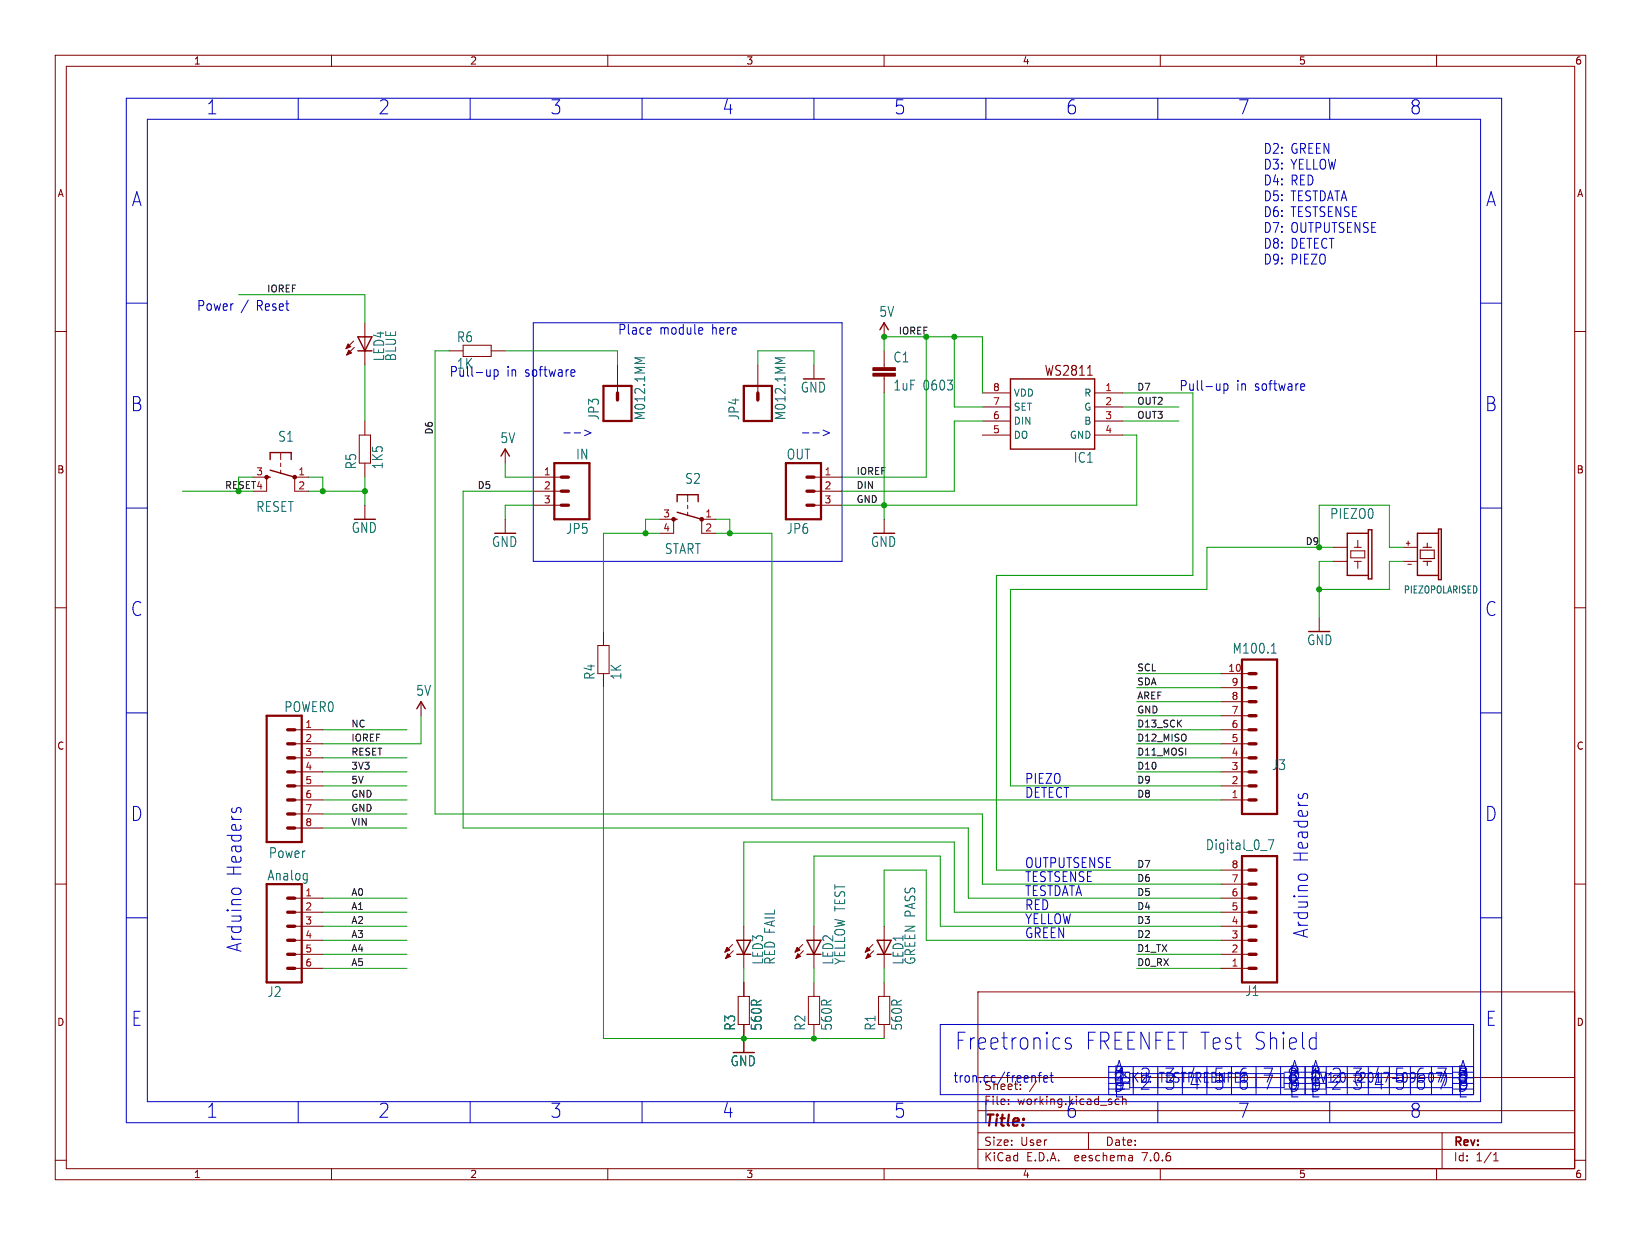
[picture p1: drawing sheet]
<svg xmlns="http://www.w3.org/2000/svg" width="297mm" height="224mm" viewBox="0 0 297 224" stroke-linecap="round" stroke-linejoin="round" font-family="sans-serif">
<g fill="none" stroke="#840000" stroke-width=".18">
<path d="M10 10h277v203.5h-277zM12 12h273v199.5h-273zM60 10v2M110 10v2M160 10v2M210 10v2M260 10v2M10 60h2M66 58.4v7.6M160 58.4v2.6M285 60h2M64 61.7l-1.4 1.4"/>
<path d="M64.1 62.9l-1.4 1.4M65 78.7h2.1v5.1h-2.1zM66 76.2v2.5M81.3 63.5h2.5M83.8 62.5h5.1v2h-5.1zM88.9 63.5h2.5M111.8 66v5.1M137.2 66v5.1M147.3 66v2.6M160 63.5v3M160 68.1v3M177.8 71.1h5.1"/>
<path d="M177.8 73.7h5.1M177.8 76.2h5.1M177.8 78.7h5.1M198.1 71.1h5.1M198.1 73.7h5.1M198.1 76.2h5.1M198.1 78.7h5.1M45.7 86.4h2.6v2.5h-2.6M50.8 81.9v1.3M50.8 83.8v.7M50.8 85.1v.6M55.9 86.4h-2.6v2.5h2.6"/>
<path d="M66 83.8v2.6M66 91.4v2.6M91.4 81.3v2.5M91.4 94v2.5M96.5 86.4h5.1M96.5 88.9h5.1M96.5 91.4h5.1M119.4 94h2.5v2.5h-2.5M124.5 89.5v1.3M124.5 91.4v.7M124.5 92.7v.6M129.5 94h-2.5v2.5h2.5"/>
<path d="M147.3 86.4h5.1M147.3 88.9h5.1M147.3 91.4h5.1M160 94v2.5M241.3 99.1h2.5M244.5 99.7h2.5v1.3h-2.5zM245.1 99.1h1.3M245.7 97.8v1.3M254 99.1h2.5M10 110h2M108.2 116.8h2v5.1h-2zM109.2 114.3v2.5"/>
<path d="M238.8 111.8v2.5M241.3 101.6h2.5M245.1 101.6h1.3M245.7 101.6v1.3M254 101.6h2.5M254.8 102.1h.6M285 110h2M53.3 132.1h5.1M53.3 134.6h5.1M53.3 137.2h5.1M53.3 139.7h5.1M76.2 127v2.5"/>
<path d="M109.2 121.9v2.6M221 132.1h5.1M221 134.6h5.1M221 137.2h5.1M221 139.7h5.1M221 121.9h5.1M221 129.5h5.1M221 127h5.1M221 124.5h5.1M10 160h2M53.3 142.2h5.1M53.3 144.8h5.1"/>
<path d="M53.3 147.3h5.1M53.3 149.9h5.1M221 142.2h5.1M221 144.8h5.1M221 157.5h5.1M285 160h2M53.3 162.6h5.1M53.3 165.1h5.1M53.3 167.6h5.1M53.3 170.2h5.1M53.3 172.7h5.1M53.3 175.3h5.1"/>
<path d="M132.6 170.9l-1.4 1.4M132.7 172.1l-1.4 1.4M134.6 167.6v7.7M134.6 177.8v2.5M145.3 170.9l-1.4 1.4M145.4 172.1l-1.4 1.4M147.3 167.6v7.7M147.3 177.8v2.5M158 170.9l-1.4 1.4M158.1 172.1l-1.4 1.4M160 167.6v7.7M160 177.8v2.5"/>
<path d="M177 179.5h108v32h-108zM221 162.6h5.1M221 165.1h5.1M221 167.6h5.1M221 170.2h5.1M221 172.7h5.1M221 175.3h5.1M221 160h5.1M133.6 180.3h2v5.1h-2zM134.6 185.4v5.1M146.3 180.3h2v5.1h-2zM147.3 185.4v2.6"/>
<path d="M159 180.3h2v5.1h-2zM160 185.4v2.6M177 195h108M182.5 199.8v.1M182.5 199v.1M184.7 197.1v.1M187.6 195.6l-1.3 2M10 210h2M60 211.5v2M110 211.5v2M160 211.5v2M177 208h108"/>
<path d="M177 205h108M177 201h108M197 205v3M204.9 209.2l.1 .9M205 210l-.2 .1M205 209.5h-.2M210 211.5v2M260 211.5v2M261 205v6.5M270.3 210.1h.9M270.3 209l.4-.4v1.5M285 210h2"/>
</g>
<path d="M109.2 69.8h5.1v6.4h-5.1zM134.6 69.8h5.1v6.4h-5.1zM100.3 83.8h6.4v10.2h-6.4zM142.2 83.8h6.4v10.2h-6.4zM224.8 119.4h6.3v27.9h-6.3zM48.3 129.5h6.3v22.9h-6.3zM224.8 154.9h6.3v22.9h-6.3zM48.3 160h6.3v17.8h-6.3z" fill="none" stroke="#840000" stroke-width=".41"/>
<g fill="none" stroke="#840000" stroke-width=".61">
<path d="M111.8 71.1v1.3M137.2 71.1v1.3M101.6 86.4h1.3M101.6 88.9h1.3M101.6 91.4h1.3M146 86.4h1.3M146 88.9h1.3M146 91.4h1.3M52.1 132.1h1.2M52.1 134.6h1.2M52.1 137.2h1.2M52.1 139.7h1.2"/>
<path d="M226.1 132.1h1.2M226.1 134.6h1.2M226.1 137.2h1.2M226.1 139.7h1.2M226.1 129.5h1.2M226.1 127h1.2M226.1 124.5h1.2M226.1 121.9h1.2M52.1 142.2h1.2M52.1 144.8h1.2M52.1 147.3h1.2M52.1 149.9h1.2"/>
<path d="M226.1 142.2h1.2M226.1 144.8h1.2M226.1 157.5h1.2M52.1 162.6h1.2M52.1 165.1h1.2M52.1 167.6h1.2M52.1 170.2h1.2M52.1 172.7h1.2M52.1 175.3h1.2M226.1 162.6h1.2M226.1 165.1h1.2M226.1 167.6h1.2"/>
<path d="M226.1 170.2h1.2M226.1 172.7h1.2M226.1 175.3h1.2M226.1 160h1.2"/>
</g>
<g fill="none" stroke="#840000" stroke-width=".25">
<path d="M159.3 59.7l.7-1.3 .8 1.3M64.8 63.5h2.5M64.8 61h2.5l-1.3 2.5zM182.9 68.6h15.2v12.7h-15.2zM48.3 86.4h.6M48.9 85.1l4.4 1.3M48.9 83.2v-1.3h3.8v1.3M90.7 82.5l.7-1.2 .8 1.2M121.9 94h.7M122.6 92.7l4.4 1.3M122.6 90.8v-1.3h3.8v1.3M247.6 95.9h.7v8.9h-.7z"/>
<path d="M247.6 96.5h-3.8v7.6h3.8M260.3 96.5h-3.8v7.6h3.8M260.3 95.8h.6v9.1h-.6zM75.4 128.3l.8-1.3 .8 1.3M133.3 172.7h2.6M133.3 170.2h2.6l-1.3 2.5zM146 172.7h2.6M146 170.2h2.6l-1.3 2.5zM158.7 172.7h2.6M158.7 170.2h2.6l-1.3 2.5z"/>
</g>
<g fill="#840000" stroke="#840000" stroke-width=".18">
<path d="M131.6 171.4l.5 .6-.9 .3z"/>
<path d="M131.7 172.6l.5 .5-.9 .4z"/>
<path d="M63 62.2l.5 .5-.9 .4z"/>
<path d="M63.1 63.4l.5 .5-.9 .4z"/>
<path d="M158 67.6h4.1v.5h-4.1z"/>
<path d="M158 66.5h4.1v.6h-4.1z"/>
<path d="M144.3 171.4l.5 .6-.9 .3z"/>
<path d="M144.4 172.6l.5 .5-.9 .4z"/>
<path d="M157 171.4l.5 .6-.9 .3z"/>
<path d="M157.1 172.6l.5 .5-.9 .4z"/>
<circle cx="53.3" cy="86.4" r=".33"/>
<circle cx="48.3" cy="86.4" r=".33"/>
<circle cx="127" cy="94" r=".33"/>
<circle cx="121.9" cy="94" r=".33"/>
</g>
<path d="M196.8 67.9h.9" fill="none" stroke="#840000" stroke-width=".19"/>
<path d="M116.7 64.8h-1.8l1.3 .5M142.1 64.8h-1.8l1.3 .5M230.1 118.2h.9M230.4 116.7l.1-.3v1.8M229.5 152h1l-.6 1.8" fill="none" stroke="#006464" stroke-width=".18"/>
<path d="M257 99.6h2.6v1.5h-2.6zM257.6 99.1h1.5M258.3 98.3v.8M257.6 101.6h1.5M258.3 101.6v.8" fill="none" stroke="#840000" stroke-width=".2"/>
<g fill="none" stroke="#0000c2" stroke-width=".18">
<path d="M22.9 17.8h248.9v185.4h-248.9zM54 17.8v3.8M85.1 17.8v3.8M116.2 17.8v3.8M147.3 17.8v3.8M178.4 17.8v3.8M209.5 17.8v3.8M240.7 17.8v3.8M26.7 21.6h241.3v177.8h-241.3zM22.9 54.9h3.8M96.5 58.4h55.9v43.2h-55.9zM117.8 59.4v.3l-.7 .2"/>
<path d="M127 59.3l.2 .4-.7 .2M268 54.9h3.8M88.7 66.9v1.2M88.7 67.9l-.2 .2M89.4 66.9v1.8M89.4 67l.5-.1 .3 .4v.5l-.2 .2h-.6M102.1 78.3h1.1M103.5 66.9l.5 .1v.3l-.7 .2M103.9 78.3h1.2M104 68l-.5 .1M105.8 77.8l1.2 .5-1.2 .6M127.1 60.4l-.1 .1"/>
<path d="M145.2 78.3h1.2M147.1 78.3h1.2M149 77.8l1.1 .5-1.1 .6M220.8 69.5v1.1M220.8 70.5l-.2 .1M221.5 69.5v1.7M221.5 69.5h.5l.2 .3v.5l-.1 .3h-.6M235.6 69.5h.5v.4l-.7 .2M236.1 70.6h-.5M22.9 91.9h3.8M268 91.9h3.8M22.9 129h3.8"/>
<path d="M268 129h3.8M42.1 146.3l-.2 .2M42.8 146.5a.44 .44 0 0 1 .4-.4 .44 .44 0 0 1 .4 .4M235 158.6l.5-.4h.7l.5 .4M235.1 143.7l-.1 .2M235.8 143.9a.44 .44 0 0 1 .4-.3 .44 .44 0 0 1 .5 .3M22.9 166.1h3.8M41.9 161.2l.5-.4h.7l.5 .4M268 166.1h3.8M54 199.4v3.8M85.1 199.4v3.8M116.2 199.4v3.8"/>
<path d="M147.3 199.4v3.8M170.2 185.4h96.5v12.7h-96.5zM178.4 199.4v3.8M187.3 194.8l.1 1.1M187.9 194.7h.6M188.5 194.1l-.3 .1-.1 .1v1.6M188.9 195.3l.7-.2v-.3l-.5-.1-.2 .2 .1 .9h.6M190.1 194.7h.5M190.3 194.1v1.5v.2l.3 .1M193.8 188l-.6-.2a.53 .53 0 0 0-.4 .5 .53 .53 0 0 0 .4 .6h.3a.53 .53 0 0 1 .4 .5 .53 .53 0 0 1-.4 .5h-.4l-.3-.2M200.7 193h35.5v5.1h-35.5zM204.5 196.8h27.9"/>
<path d="M204.5 194.3h27.9M209.5 193v5.1M209.5 199.4v3.8M218.4 194.3v3.8M222.9 193v5.1M225.5 193.3l-.6 .1M227.3 193v5.1M231.8 193v5.1M236.2 193h30.5v5.1h-30.5zM237.5 187.8h.5l.2 .2M238.2 189.7l-.2 .2h-.5M238.2 186.8v3.1"/>
<path d="M240 196.8h22.9M240 194.3h22.9M240.7 199.4v3.8M241.3 193.6l.3-.3h.6l.4 .5M243.8 193v3.8M245 193.3h1.4l-.8 1M250.4 194.1h1.1l-.7 1.8M251.5 194.3v3.8M255.3 193v3.8M257.6 193.3a.81 .81 0 0 0-1 .6M259.1 193v3.8M260.2 193.3h1.5l-.9 2.6"/>
</g>
<g fill="none" stroke="#009600" stroke-width=".18">
<path d="M43.2 53.3h22.8v5.1M66 66v10.2M81.3 63.5h-2.6v83.8h99.1v12.7h43.2M91.4 63.5h20.4v2.5M137.2 66v-2.5h10.1v2.5M160 63.5v-2.5h17.8v10.1M160 71.1v22.9M167.6 61v25.4h-15.2M172.7 61v12.7h5.1M177.8 76.2h-5.1v12.7h-20.3M203.2 78.7h2.5v12.7h-53.3M203.2 71.1h12.7v33h-35.6v53.4h40.7"/>
<path d="M203.2 76.2h10.2M203.2 73.7h10.2M45.7 86.4h-2.5v2.5h-10.2M55.9 88.9h10.1M55.9 86.4h2.5v2.5M66 86.4v5M91.4 83.8v2.6h5.1M96.5 88.9h-12.7v61h91.5v12.7h45.7M96.5 91.4h-5.1v2.6M119.4 96.5h-10.2v17.8M119.4 94h-2.6v2.5M129.5 96.5h10.2v48.3h81.3"/>
<path d="M129.5 94h2.6v2.5M238.8 99.1v-7.7h12.7v7.7h2.5M241.3 99.1h-22.9v7.6h-35.5v35.5h38.1M241.3 101.6h-2.5v10.2M254 101.6h-2.5v5.1h-12.7M58.4 132.1h15.3M58.4 139.7h15.3M58.4 137.2h15.3M76.2 129.5v5.1h-17.8M109.2 124.5v63.5h50.8M205.7 127h15.3M205.7 132.1h15.3"/>
<path d="M205.7 129.5h15.3M205.7 134.6h15.3M205.7 139.7h15.3M205.7 137.2h15.3M205.7 124.5h15.3M205.7 121.9h15.3M58.4 149.9h15.3M58.4 144.8h15.3M58.4 142.2h15.3M58.4 147.3h15.3M58.4 162.6h15.3M58.4 165.1h15.3"/>
<path d="M58.4 170.2h15.3M58.4 175.3h15.3M58.4 167.6h15.3M58.4 172.7h15.3M134.6 175.3v2.5M147.3 167.6v-12.7h22.9v12.7h50.8M147.3 175.3v2.5M160 167.6v-10.1h7.6v12.7h53.4M160 175.3v2.5M205.7 175.3h15.3M205.7 172.7h15.3M221 165.1h-48.3v-12.7h-38.1v15.2"/>
</g>
<g fill="#009600" stroke="#009600" stroke-width=".18">
<circle cx="134.6" cy="188" r=".46"/>
<circle cx="116.8" cy="96.5" r=".46"/>
<circle cx="147.3" cy="188" r=".46"/>
<circle cx="167.6" cy="61" r=".46"/>
<circle cx="172.7" cy="61" r=".46"/>
<circle cx="43.2" cy="88.9" r=".46"/>
<circle cx="132.1" cy="96.5" r=".46"/>
<circle cx="160" cy="61" r=".46"/>
<circle cx="66" cy="88.9" r=".46"/>
<circle cx="58.4" cy="88.9" r=".46"/>
<circle cx="238.8" cy="99.1" r=".46"/>
<circle cx="160" cy="91.4" r=".46"/>
<circle cx="238.8" cy="106.7" r=".46"/>
</g>
<g font-size="4.2" fill="#0000c2">
<text x="172.7" y="190.3">Freetronics</text>
<text x="196.2" y="190.3">FREENFET Test Shield</text>
</g>
<g font-size="3.5" fill="#0000c2">
<text x="37.3" y="20.9">1</text>
<text x="68.4" y="20.9">2</text>
<text x="99.6" y="20.9">3</text>
<text x="130.7" y="20.9">4</text>
<text x="161.8" y="20.9">5</text>
<text x="192.9" y="20.9">6</text>
<text x="224" y="20.9">7</text>
<text x="255.1" y="20.9">8</text>
<text x="23.8" y="37.6">A</text>
<text x="268.9" y="37.6">A</text>
<text x="23.6" y="74.7">B</text>
<text x="268.7" y="74.7">B</text>
<text x="23.6" y="111.7">C</text>
<text x="268.7" y="111.7">C</text>
<text x="23.6" y="148.8">D</text>
<text x="268.7" y="148.8">D</text>
<text x="43.9" y="158.8" transform="rotate(-90 43.9 158.8)">Headers</text>
<text x="237" y="156.2" transform="rotate(-90 237 156.2)">Headers</text>
<text x="43.9" y="172.5" transform="rotate(-90 43.9 172.5)">Arduino</text>
<text x="237" y="169.9" transform="rotate(-90 237 169.9)">Arduino</text>
<text x="23.7" y="185.9">E</text>
<text x="268.8" y="185.9">E</text>
<text x="201.4" y="195.8">B</text>
<text x="201.6" y="194.8">A</text>
<text x="201.8" y="196.2">1</text>
<text x="201.8" y="197.5">1</text>
<text x="206.2" y="197.5">2</text>
<text x="206.2" y="196.2">2</text>
<text x="210.7" y="196.2">3</text>
<text x="215.1" y="196.2">4</text>
<text x="215.1" y="197.5">4</text>
<text x="219.6" y="196.2">5</text>
<text x="224" y="197.5">6</text>
<text x="228.5" y="196.2">7</text>
<text x="232.9" y="197.5">8</text>
<text x="232.9" y="196.2">8</text>
<text x="233.2" y="195.8">B</text>
<text x="233.2" y="197.8">D</text>
<text x="233.3" y="194.8">A</text>
<text x="237" y="195.8">B</text>
<text x="237" y="197.8">D</text>
<text x="237" y="196.2">1</text>
<text x="237" y="197.5">1</text>
<text x="237.1" y="194.8">A</text>
<text x="240.8" y="197.5">2</text>
<text x="244.7" y="197.5">3</text>
<text x="248.5" y="196.2">4</text>
<text x="248.5" y="197.5">4</text>
<text x="252.3" y="196.2">5</text>
<text x="256.1" y="197.5">6</text>
<text x="259.9" y="197.5">7</text>
<text x="263.7" y="197.8">D</text>
<text x="263.7" y="195.8">B</text>
<text x="263.7" y="196.2">8</text>
<text x="263.8" y="194.8">A</text>
<text x="37.3" y="202.5">1</text>
<text x="68.4" y="202.5">2</text>
<text x="99.6" y="202.5">3</text>
<text x="130.7" y="202.5">4</text>
<text x="161.8" y="202.5">5</text>
<text x="192.9" y="202.5">6</text>
<text x="201.5" y="198.9">E</text>
<text x="224" y="202.5">7</text>
<text x="255.1" y="202.5">8</text>
<text x="263.8" y="198.9">E</text>
</g>
<text font-size="2.8" fill="#840000" x="178" y="204.4">Title:</text>
<g font-size="2.5" fill="#0000c2">
<text x="228.6" y="28">D2: GREEN</text>
<text x="228.6" y="30.8">D3: YELLOW</text>
<text x="228.6" y="33.7">D4: RED</text>
<text x="228.6" y="36.6">D5: TESTDATA</text>
<text x="228.6" y="39.4">D6: TESTSENSE</text>
<text x="228.6" y="42.3">D7: OUTPUTSENSE</text>
<text x="228.6" y="45.1">D8: DETECT</text>
<text x="228.6" y="48">D9: PIEZO</text>
<text x="35.6" y="56.4">Power</text>
<text x="43.6" y="56.4">/</text>
<text x="46.4" y="56.4">Reset</text>
<text x="111.8" y="60.7">Place</text>
<text x="119.3" y="60.7">module</text>
<text x="128.8" y="60.7">here</text>
<text x="81.3" y="68.3">Pull-up</text>
<text x="82.6" y="66.9">1K</text>
<text x="91.7" y="68.3">in</text>
<text x="95" y="68.3">software</text>
<text x="213.4" y="70.9">Pull-up</text>
<text x="223.7" y="70.9">in</text>
<text x="227.1" y="70.9">software</text>
<text x="185.4" y="142">PIEZO</text>
<text x="185.4" y="144.5">DETECT</text>
<text x="185.4" y="157.2">OUTPUTSENSE</text>
<text x="185.4" y="159.8">TESTSENSE</text>
<text x="185.4" y="167.4">YELLOW</text>
<text x="185.4" y="162.3">TESTDATA</text>
<text x="185.4" y="164.9">RED</text>
<text x="185.4" y="169.9">GREEN</text>
<text x="172.5" y="196.1">tron.cc/freenfet</text>
<text x="209.8" y="196.1">TESTFREENFET</text>
</g>
<g font-size="2.5" fill="#006464">
<text x="159.1" y="57.5">5V</text>
<text x="69.7" y="65.5" transform="rotate(-90 69.7 65.5)">LED4</text>
<text x="71.9" y="65.5" transform="rotate(-90 71.9 65.5)">BLUE</text>
<text x="82.6" y="62.1">R6</text>
<text x="161.6" y="65.8">C1</text>
<text x="144.8" y="71.3">GND</text>
<text x="161.6" y="70.9">1uF</text>
<text x="167" y="70.9">0603</text>
<text x="108.6" y="76.1" transform="rotate(-90 108.6 76.1)">JP3</text>
<text x="117" y="76.1" transform="rotate(-90 117 76.1)">M012.1MM</text>
<text x="134" y="76.1" transform="rotate(-90 134 76.1)">JP4</text>
<text x="142.4" y="76.1" transform="rotate(-90 142.4 76.1)">M012.1MM</text>
<text x="50.3" y="80.2">S1</text>
<text x="90.5" y="80.4">5V</text>
<text x="104.2" y="83.4">IN</text>
<text x="142.3" y="83.4">OUT</text>
<text x="194.2" y="84">IC1</text>
<text x="64.7" y="85" transform="rotate(-90 64.7 85)">R5</text>
<text x="69.5" y="85" transform="rotate(-90 69.5 85)">1K5</text>
<text x="123.9" y="87.8">S2</text>
<text x="46.3" y="92.9">RESET</text>
<text x="240.7" y="94.1">PIEZO0</text>
<text x="63.6" y="96.7">GND</text>
<text x="89" y="99.2">GND</text>
<text x="102.4" y="96.8">JP5</text>
<text x="120.2" y="100.5">START</text>
<text x="142.3" y="96.8">JP6</text>
<text x="157.5" y="99.2">GND</text>
<text x="223" y="118.5">M100.1</text>
<text x="236.5" y="117">GND</text>
<text x="107.9" y="123.1" transform="rotate(-90 107.9 123.1)">R4</text>
<text x="112.7" y="123.1" transform="rotate(-90 112.7 123.1)">1K</text>
<text x="51.4" y="129.1">POWER0</text>
<text x="75.2" y="126.1">5V</text>
<text x="230.1" y="139.6">J3</text>
<text x="48.6" y="155.5">Power</text>
<text x="218.2" y="154.1">Digital_0_7</text>
<text x="48.3" y="159.6">Analog</text>
<text x="138.3" y="174.7" transform="rotate(-90 138.3 174.7)">LED3</text>
<text x="140.5" y="174.7" transform="rotate(-90 140.5 174.7)">RED FAIL</text>
<text x="151" y="174.7" transform="rotate(-90 151 174.7)">LED2</text>
<text x="153.2" y="174.7" transform="rotate(-90 153.2 174.7)">YELLOW TEST</text>
<text x="163.7" y="174.7" transform="rotate(-90 163.7 174.7)">LED1</text>
<text x="165.9" y="174.7" transform="rotate(-90 165.9 174.7)">GREEN PASS</text>
<text x="48.3" y="180.7">J2</text>
<text x="225.3" y="180.5">J1</text>
<text x="133.3" y="186.6" transform="rotate(-90 133.3 186.6)">R3</text>
<text x="138.1" y="186.6" transform="rotate(-90 138.1 186.6)">560R</text>
<text x="146" y="186.6" transform="rotate(-90 146 186.6)">R2</text>
<text x="150.8" y="186.6" transform="rotate(-90 150.8 186.6)">560R</text>
<text x="158.7" y="186.6" transform="rotate(-90 158.7 186.6)">R1</text>
<text x="163.5" y="186.6" transform="rotate(-90 163.5 186.6)">560R</text>
<text x="132.1" y="193.2">GND</text>
</g>
<text font-size="2.5" fill="#840000" x="188.9" y="68.3">WS2811</text>
<g font-size="2.1" fill="#0000c2">
<text x="178" y="197.5">Sheet:</text>
<text x="186.2" y="197.5">/</text>
</g>
<g font-size="2.1" fill="#840000">
<text x="178" y="200.2">File:</text>
<text x="184.1" y="200.2">working.kicad_sch</text>
<text x="178" y="207.6">Size:</text>
<text x="184.7" y="207.6">User</text>
<text x="200" y="207.6">Date:</text>
<text x="263" y="207.8">Rev:</text>
<text x="178" y="210.4">KiCad</text>
<text x="185.7" y="210.4">E.D.A.</text>
<text x="194.6" y="210.4">eeschema</text>
<text x="207" y="210.4">7.0.6</text>
<text x="263" y="210.4">Id:</text>
<text x="267.1" y="210.4">1/1</text>
</g>
<g font-size="1.8" fill="#840000">
<text x="35" y="11.9">1</text>
<text x="85" y="11.9">2</text>
<text x="135" y="11.9">3</text>
<text x="185" y="11.9">4</text>
<text x="235" y="11.9">5</text>
<text x="285" y="11.9">6</text>
<text x="10.3" y="35.9">A</text>
<text x="285.3" y="35.9">A</text>
<text x="10.3" y="85.9">B</text>
<text x="285.3" y="85.9">B</text>
<text x="10.3" y="135.9">C</text>
<text x="285.3" y="135.9">C</text>
<text x="10.3" y="185.9">D</text>
<text x="285.3" y="185.9">D</text>
<text x="35" y="213.4">1</text>
<text x="85" y="213.4">2</text>
<text x="135" y="213.4">3</text>
<text x="185" y="213.4">4</text>
<text x="235" y="213.4">5</text>
<text x="285" y="213.4">6</text>
</g>
<g font-size="1.8" fill="#a90000">
<text x="179.6" y="70.9">8</text>
<text x="200" y="70.9">1</text>
<text x="179.6" y="75.9">6</text>
<text x="179.6" y="73.4">7</text>
<text x="200" y="73.4">2</text>
<text x="200" y="75.9">3</text>
<text x="179.6" y="78.5">5</text>
<text x="200" y="78.5">4</text>
<text x="46.3" y="86.1">3</text>
<text x="53.9" y="86.1">1</text>
<text x="53.9" y="88.6">2</text>
<text x="98.4" y="86.1">1</text>
<text x="98.4" y="88.6">2</text>
<text x="149.2" y="86.1">1</text>
<text x="149.2" y="88.6">2</text>
<text x="98.4" y="91.2">3</text>
<text x="119.9" y="93.7">3</text>
<text x="127.6" y="93.7">1</text>
<text x="149.2" y="91.2">3</text>
<text x="119.9" y="96.3">4</text>
<text x="127.6" y="96.3">2</text>
<text x="222.2" y="121.7">10</text>
<text x="222.8" y="124.2">9</text>
<text x="55.2" y="131.8">1</text>
<text x="222.8" y="131.8">6</text>
<text x="222.8" y="129.3">7</text>
<text x="222.8" y="126.7">8</text>
<text x="55.2" y="134.4">2</text>
<text x="55.2" y="136.9">3</text>
<text x="222.8" y="136.9">4</text>
<text x="222.8" y="134.4">5</text>
<text x="55.2" y="139.4">4</text>
<text x="55.2" y="142">5</text>
<text x="222.8" y="142">2</text>
<text x="222.8" y="139.4">3</text>
<text x="55.2" y="144.5">6</text>
<text x="55.2" y="147.1">7</text>
<text x="55.2" y="149.6">8</text>
<text x="222.8" y="144.5">1</text>
<text x="222.8" y="159.8">7</text>
<text x="222.8" y="157.2">8</text>
<text x="55.2" y="162.3">1</text>
<text x="55.2" y="164.8">2</text>
<text x="55.2" y="167.4">3</text>
<text x="222.8" y="167.4">4</text>
<text x="222.8" y="164.8">5</text>
<text x="222.8" y="162.3">6</text>
<text x="55.2" y="169.9">4</text>
<text x="55.2" y="172.5">5</text>
<text x="222.8" y="172.5">2</text>
<text x="222.8" y="169.9">3</text>
<text x="55.2" y="175">6</text>
<text x="222.8" y="175">1</text>
</g>
<g font-size="1.8" fill="#006464">
<text x="183.4" y="72">VDD</text>
<text x="196.1" y="72">R</text>
<text x="183.4" y="77.1">DIN</text>
<text x="183.4" y="74.5">SET</text>
<text x="196.1" y="74.5">G</text>
<text x="196.1" y="77.1">B</text>
<text x="183.4" y="79.6">DO</text>
<text x="193.5" y="79.6">GND</text>
<text x="254" y="107.6">PIEZOPOLARISED</text>
</g>
<g font-size="1.7" fill="#0f0f0f">
<text x="48.3" y="53">IOREF</text>
<text x="162.6" y="60.6">IOREF</text>
<text x="205.7" y="70.8">D7</text>
<text x="205.7" y="75.9">OUT3</text>
<text x="205.7" y="73.3">OUT2</text>
<text x="78.4" y="78.7" transform="rotate(-90 78.4 78.7)">D6</text>
<text x="86.4" y="88.6">D5</text>
<text x="154.9" y="88.6">DIN</text>
<text x="154.9" y="86">IOREF</text>
<text x="154.9" y="91.1">GND</text>
<text x="236.2" y="98.7">D9</text>
<text x="205.7" y="124.1">SDA</text>
<text x="205.7" y="121.6">SCL</text>
<text x="63.5" y="131.7">NC</text>
<text x="205.7" y="129.2">GND</text>
<text x="205.7" y="126.7">AREF</text>
<text x="205.7" y="131.7">D13_SCK</text>
<text x="63.5" y="136.8">RESET</text>
<text x="63.5" y="134.3">IOREF</text>
<text x="205.7" y="134.3">D12_MISO</text>
<text x="205.7" y="136.8">D11_MOSI</text>
<text x="63.5" y="141.9">5V</text>
<text x="63.5" y="139.4">3V3</text>
<text x="205.7" y="141.9">D9</text>
<text x="205.7" y="139.4">D10</text>
<text x="63.5" y="144.4">GND</text>
<text x="63.5" y="147">GND</text>
<text x="63.5" y="149.5">VIN</text>
<text x="205.7" y="144.4">D8</text>
<text x="205.7" y="157.1">D7</text>
<text x="205.7" y="159.7">D6</text>
<text x="63.5" y="164.8">A1</text>
<text x="63.5" y="162.2">A0</text>
<text x="63.5" y="167.3">A2</text>
<text x="205.7" y="167.3">D3</text>
<text x="205.7" y="164.8">D4</text>
<text x="205.7" y="162.2">D5</text>
<text x="63.5" y="169.8">A3</text>
<text x="63.5" y="172.4">A4</text>
<text x="205.7" y="172.4">D1_TX</text>
<text x="205.7" y="169.8">D2</text>
<text x="63.5" y="174.9">A5</text>
<text x="205.7" y="174.9">D0_RX</text>
</g>
<text font-size="1.7" fill="#009600" x="40.6" y="88.6">RESET4</text>
<text font-size="1.4" fill="#840000" x="254.2" y="99">+</text>
</svg>
